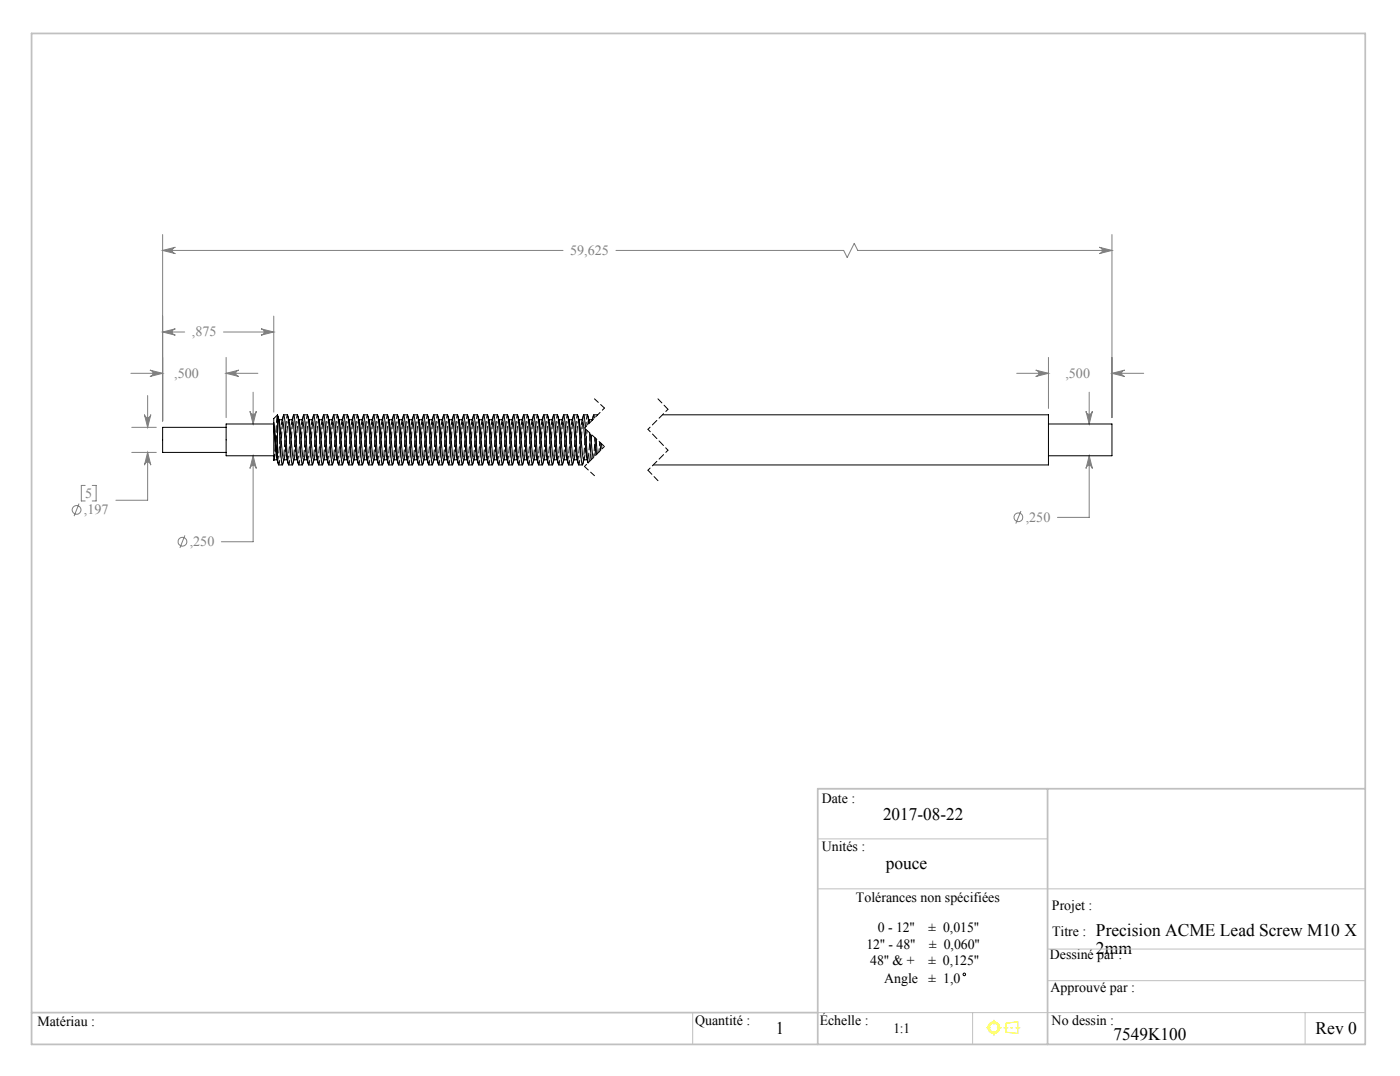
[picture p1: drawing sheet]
<svg xmlns="http://www.w3.org/2000/svg" width="280mm" height="215mm" viewBox="0 0 280 215" stroke-linecap="round" stroke-linejoin="round" font-family="sans-serif">
<g fill="none" stroke="#808080" stroke-width=".2">
<path d="M32.5 46.9v37.2M32.5 50h80.1M32.5 50l2.6-.6a.64 .64 0 0 0-.6 .6 .64 .64 0 0 0 .6 .7zM123.2 50h45.5l.7 1.5 1.5-2.9 .7 1.4h50.8M219.9 49.4l2.5 .6-2.5 .7a.64 .64 0 0 0 .6-.7 .64 .64 0 0 0-.6-.6zM222.4 46.9v36.5M26.2 74.6h6.3M29.5 79v6.4M30 74l2.5 .6-2.5 .6a.64 .64 0 0 0 .6-.6 .64 .64 0 0 0-.6-.6zM32.5 66.3h4.4M32.5 66.3l2.6-.6a.64 .64 0 0 0-.6 .6 .64 .64 0 0 0 .6 .7zM44.7 66.3h10.1"/>
<path d="M45.2 74.6h6.4M45.2 71.4v12M45.2 74.6l2.6-.6a.64 .64 0 0 0-.6 .6 .64 .64 0 0 0 .6 .6zM50.6 78.4v6.3M52.2 65.7l2.6 .6-2.6 .7a.64 .64 0 0 0 .6-.7 .64 .64 0 0 0-.6-.6zM54.8 63.2v19.2M203.3 74.6h6.4M207.2 74l2.5 .6-2.5 .6a.64 .64 0 0 0 .6-.6 .64 .64 0 0 0-.6-.6zM209.7 71.4v10.2M217.8 78.4v6.3M222.4 74.6l2.5-.6a.64 .64 0 0 0-.6 .6 .64 .64 0 0 0 .6 .6zM222.4 74.6h6.3"/>
<path d="M17 97h-.7v3.1h.7M18.5 97h.7v3.1h-.7M26.4 85.4h4.9M26.4 90.4h4.9M28.9 82.8a.64 .64 0 0 0 .6 .7 .64 .64 0 0 0 .7-.7l-.7 2.6zM29.5 90.4v9.6h-6.3M29.5 90.4l.7 2.5a.64 .64 0 0 0-.7-.6 .64 .64 0 0 0-.6 .6zM50 82.2a.64 .64 0 0 0 .6 .6 .64 .64 0 0 0 .7-.6l-.7 2.5zM50.6 91.1v17.1h-6.3M50.6 91.1l.7 2.5a.64 .64 0 0 0-.7-.6 .64 .64 0 0 0-.6 .6zM217.2 82.2a.64 .64 0 0 0 .6 .6 .64 .64 0 0 0 .7-.6l-.7 2.5zM217.8 91.1l.7 2.5a.64 .64 0 0 0-.7-.6 .64 .64 0 0 0-.6 .6z"/>
<path d="M217.8 91.1v12.3h-6.3M15.8 100.6l-1 2.5M37 107l-1 2.5M204.2 102.1l-1 2.5"/>
<circle cx="15.3" cy="101.9" r=".87"/>
<circle cx="36.5" cy="108.2" r=".88"/>
<circle cx="203.7" cy="103.4" r=".87"/>
</g>
<circle cx="192.9" cy="194.7" r=".25" fill="none" stroke="#000" stroke-width=".2"/>
<g fill="none" stroke="#ff0" stroke-width=".2">
<path d="M197.3 205.3h.8M198.8 203.9v.7M198.8 206.1v.8M199.5 205.4h.7M200.8 205.4h.8M201.2 204.5l2.4-.3v2.3l-2.4-.2zM202.1 205.4h.4M203.2 205.4h.8"/>
<circle cx="198.8" cy="205.3" r="1.16"/>
<circle cx="198.8" cy="205.3" r=".89"/>
</g>
<path d="M118.9 79.7l2 1.8M116.9 93.2l2 1.8" fill="none" stroke="#000" stroke-width=".2" stroke-dasharray="1.3 .6" stroke-dashoffset=".2"/>
<path d="M120.9 81.5l-4 4M120.9 89.2l-4 4M133.6 81.8l-4 4M133.6 90l-4 4" fill="none" stroke="#000" stroke-width=".2" stroke-dasharray="1.3 .6" stroke-dashoffset=".7"/>
<path d="M116.9 85.5l4 3.7" fill="none" stroke="#000" stroke-width=".2" stroke-dasharray="1.3 .6" stroke-dashoffset="-.2"/>
<path d="M131.6 79.7l2 2.1M129.6 94l2 2" fill="none" stroke="#000" stroke-width=".2" stroke-dasharray="1.3 .6" stroke-dashoffset=".1"/>
<path d="M129.6 85.8l4 4.2" fill="none" stroke="#000" stroke-width=".2" stroke-dasharray="1.3 .6" stroke-dashoffset=".6"/>
<path d="M163.5 157.6h46M163.5 177.6h109.5M163.5 167.6h46M209.5 189.6h63.5M209.5 196h63.5M138.5 202.3v6.4M163.5 202.3h109.5M194.5 202.3v6.4M261 202.3v6.4" fill="none" stroke="#c0c0c0" stroke-width=".2"/>
<path d="M6.3 6.7h266.8v202h-266.8zM209.5 157.6v51.1M273.1 157.6h-109.6v51.1M6.3 202.3h157.2" fill="none" stroke="#c0c0c0" stroke-width=".35"/>
<path d="M32.5 50l2.6-.6a.64 .64 0 0 0-.6 .6 .64 .64 0 0 0 .6 .7zM219.9 49.4l2.5 .6-2.5 .7a.64 .64 0 0 0 .6-.7 .64 .64 0 0 0-.6-.6zM222.4 74.6l2.5-.6a.64 .64 0 0 0-.6 .6 .64 .64 0 0 0 .6 .6zM207.2 74l2.5 .6-2.5 .6a.64 .64 0 0 0 .6-.6 .64 .64 0 0 0-.6-.6zM30 74l2.5 .6-2.5 .6a.64 .64 0 0 0 .6-.6 .64 .64 0 0 0-.6-.6zM45.2 74.6l2.6-.6a.64 .64 0 0 0-.6 .6 .64 .64 0 0 0 .6 .6zM32.5 66.3l2.6-.6a.64 .64 0 0 0-.6 .6 .64 .64 0 0 0 .6 .7zM52.2 65.7l2.6 .6-2.6 .7a.64 .64 0 0 0 .6-.7 .64 .64 0 0 0-.6-.6zM50 82.2a.64 .64 0 0 0 .6 .6 .64 .64 0 0 0 .7-.6l-.7 2.5zM50.6 91.1l.7 2.5a.64 .64 0 0 0-.7-.6 .64 .64 0 0 0-.6 .6zM28.9 82.8a.64 .64 0 0 0 .6 .7 .64 .64 0 0 0 .7-.7l-.7 2.6zM29.5 90.4l.7 2.5a.64 .64 0 0 0-.7-.6 .64 .64 0 0 0-.6 .6zM217.8 91.1l.7 2.5a.64 .64 0 0 0-.7-.6 .64 .64 0 0 0-.6 .6zM217.2 82.2a.64 .64 0 0 0 .6 .6 .64 .64 0 0 0 .7-.6l-.7 2.5z" fill="#808080"/>
<g fill="none" stroke="#000" stroke-width=".2">
<path d="M45.2 85.4h-12.7v5h12.7M54.8 85.2v6.7h.6M54.8 85.2l.6 6.5M54.8 84.4l.7 7.1M54.8 84.7h-9.6v6.4h9.6M54.8 84.4v.8M54.8 91.9v.1M55.4 91.7l.3 1.1M55.5 91.5l.2 1.4h.8M55.5 82.9v8.6M55.5 82.9h.1M55.5 82.9l-.7 .7v.8"/>
<path d="M55.6 83.1l.2 .9M55.6 83.1l.6 8.3 .3 1.5 .1-.2M55.8 83.9h.7M55.8 84.1l.8 7.5 .1 .3h.7M56.5 83.9l.2 1.2 .7 6.6M56.7 83l-.3 .9M56.8 91.9l-.2 .9M57.4 91.7l.3 1.1M57.5 83.1l.3 .9M57.8 83.9h.7M57.8 84.1l.7 6.6 .2 1.2M58.5 83.9l.2 1.2 .7 6.6"/>
<path d="M58.6 92.7l-.1 .2-.3-1.5-.3-5.4a7.6 7.6 0 0 0-.4-3.1h-.8l.3 1.5 .6 8.1 .1 .4h.8M58.7 83l-.3 .9M58.7 91.9h.7M58.8 91.9l-.2 .9M59.4 91.7l.3 1.1M59.5 83.1l.3 .9M59.8 84.1l.8 7.5 .1 .3h.7M60.5 83.9l.2 1.3 .7 6.5M60.5 92.7v.2l-.3-1.5-.6-8.1-.1-.4h-.8l.3 1.5 .6 8.1 .2 .4h.7M60.7 83l-.3 .9h-.6M60.8 91.9l-.3 .9M61.4 91.7l.3 1.1"/>
<path d="M61.6 83.1l.2 .9M61.8 83.9h.7M61.8 84.1l.4 3.8a13.4 13.4 0 0 0 .6 4h.6M62.5 83.9l.3 1.3 .6 6.5M62.5 92.7v.2l-.3-1.5-.6-8.1-.1-.4h-.8l.3 1.5 .6 8.1 .1 .4h.8M62.7 83l-.3 .9M62.8 91.9l-.3 .9M63.4 91.7l.3 1.1M63.6 83.1l.3 .9M63.8 83.9h.7M63.9 84.1l.6 6.6 .2 1.2M64.5 83.9l.2 1.2 .7 6.6"/>
<path d="M64.6 92.7l-.1 .2-.3-1.5-.3-5.4a7.6 7.6 0 0 0-.4-3.1h-.7l.2 1.5 .5 7.1 .2 1.4h.8M64.7 83l-.3 .9M64.7 91.9h.7M64.8 91.9l-.2 .9M65.4 91.7l.3 1.1M65.5 83.1l.3 .9M65.8 84.1l.8 7.5 .1 .3h.7M66.5 83.9l.2 1.2 .7 6.6M66.5 92.7v.2l-.3-1.5-.3-5.4a7.6 7.6 0 0 0-.4-3.1h-.8l.4 3.1 .4 5.4 .3 1.5h.7M66.7 83l-.3 .9h-.6M66.8 91.9l-.3 .9M67.4 91.7l.3 1.1"/>
<path d="M67.6 83.1l.2 .9M67.8 84.1l.4 3.8a13.4 13.4 0 0 0 .6 4h.6M68.5 83.9l.3 1.3 .6 6.5M68.5 92.7v.2l-.3-1.5-.6-8.1-.1-.4h-.8l.3 1.5 .6 8.1 .1 .4h.8M68.7 83l-.3 .9h-.6M68.8 91.9l-.3 .9M69.4 91.7l.3 1.1M69.6 83.1l.2 .9M69.8 83.9h.7M69.8 84.1l.8 7.5 .1 .3h.7M70.5 83.9l.2 1.2 .7 6.6M70.6 92.7l-.1 .2-.3-1.5-.4-5.4a7.6 7.6 0 0 0-.3-3.1h-.7l.2 1.5 .5 7.1 .2 1.4h.8"/>
<path d="M70.7 83l-.3 .9M70.8 91.9l-.2 .9M71.4 91.7l.3 1.1M71.5 83.1l.3 .9M71.8 84.1l.8 7.5 .1 .3h.7M72.5 83.9l.2 1.2 .7 6.6M72.6 92.7l-.1 .2-.3-1.5-.3-5.4a7.6 7.6 0 0 0-.4-3.1h-.8l.3 1.5 .5 7 .3 1.5h.7M72.7 83l-.3 .9h-.6M72.8 91.9l-.3 .9M73.4 91.7l.3 1.1M73.6 83.1l.2 .9M73.8 84.1l.8 7.5 .2 .3h.6"/>
<path d="M74.5 83.9l.3 1.3 .6 6.5M74.5 92.7v.2l-.3-1.5-.6-8.1-.1-.4h-.8l.3 1.5 .6 8.1 .1 .4h.8M74.7 83l-.3 .9h-.6M74.8 91.9l-.3 .9M75.4 91.7l.3 1.1M75.6 83.1l.2 .9M75.8 83.9h.7M75.8 84.1l.8 7.5 .1 .3h.7M76.5 83.9l.2 1.2 .7 6.6M76.6 92.7l-.1 .2-.3-1.5-.4-5.4a7.6 7.6 0 0 0-.3-3.1h-.7l.2 1.5 .5 7.1 .2 1.4h.8M76.7 83l-.3 .9M76.8 91.9l-.2 .9"/>
<path d="M77.4 91.7l.3 1.1M77.5 83.1l.3 .9M77.8 83.9h.7M77.8 84.1l.8 7.5 .1 .3h.7M78.5 83.9l.2 1.2 .7 6.6M78.6 92.7l-.1 .2-.3-1.5-.3-5.4a7.6 7.6 0 0 0-.4-3.1h-.8l.3 1.5 .6 8.1 .2 .4h.7M78.7 83l-.3 .9M78.8 91.9l-.2 .9M79.4 91.7l.3 1.1M79.6 83.1l.2 .9M79.8 84.1l.8 7.5 .2 .3h.6M80.5 83.9l.3 1.3 .6 6.5"/>
<path d="M80.5 92.7v.2l-.3-1.5-.6-8.1-.1-.4h-.8l.3 1.5 .6 8.1 .1 .4h.8M80.7 83l-.3 .9h-.6M80.8 91.9l-.3 .9M81.4 91.7l.3 1.1M81.6 83.1l.2 .9M81.8 83.9h.7M81.8 84.1l.8 7.5 .1 .3h.7M82.5 83.9l.2 1.2 .7 6.6M82.5 92.7v.2l-.3-1.5-.6-8.1-.1-.4h-.7l.2 1.5 .6 8.1 .1 .4h.8M82.7 83l-.3 .9M82.8 91.9l-.3 .9M83.4 91.7l.3 1.1"/>
<path d="M83.5 83.1l.3 .9M83.8 83.9h.7M83.8 84.1l.7 6.6 .2 1.2M84.5 83.9l.2 1.2 .7 6.6M84.6 92.7l-.1 .2-.3-1.5-.3-5.4a7.6 7.6 0 0 0-.4-3.1h-.8l.3 1.5 .6 8.1 .1 .4h.8M84.7 83l-.3 .9M84.7 91.9h.7M84.8 91.9l-.2 .9M85.4 91.7l.3 1.1M85.5 83.1l.3 .9M85.8 84.1l.8 7.5 .1 .3h.7M86.5 83.9l.2 1.2 .7 6.6"/>
<path d="M86.5 92.7v.2l-.3-1.5-.6-8.1-.1-.4h-.8l.3 1.5 .6 8.1 .2 .4h.7M86.7 83l-.3 .9h-.6M86.8 91.9l-.3 .9M87.4 91.7l.3 1.1M87.6 83.1l.2 .9M87.8 83.9h.7M87.8 84.1l.4 3.8a13.4 13.4 0 0 0 .6 4h.6M88.5 83.9l.3 1.3 .6 6.5M88.5 92.7v.2l-.3-1.5-.6-8.1-.1-.4h-.8l.3 1.5 .6 8.1 .1 .4h.8M88.7 83l-.3 .9M88.8 91.9l-.3 .9M89.4 91.7l.3 1.1"/>
<path d="M89.6 83.1l.3 .9M89.8 83.9h.7M89.9 84.1l.6 6.6 .2 1.2M90.5 83.9l.2 1.2 .7 6.6M90.6 92.7l-.1 .2a19.7 19.7 0 0 1-.5-5l-.1-1.9a7.6 7.6 0 0 0-.4-3.1h-.7l.2 1.5 .5 7.1 .2 1.4h.8M90.7 83l-.3 .9M90.7 91.9h.7M90.8 91.9l-.2 .9M91.4 91.7l.3 1.1M91.5 83.1l.3 .9M91.8 84.1l.8 7.5 .1 .3h.7M92.5 83.9l.2 1.2 .7 6.6"/>
<path d="M92.5 92.7v.2l-.3-1.5-.3-5.4a7.6 7.6 0 0 0-.4-3.1h-.8l.4 3.1 .4 5.4 .3 1.5h.7M92.7 83l-.3 .9h-.6M92.8 91.9l-.3 .9M93.4 91.7l.3 1.1M93.6 83.1l.2 .9M93.8 84.1l.4 3.8a13.4 13.4 0 0 0 .6 4h.6M94.5 83.9l.3 1.3 .6 6.5M94.5 92.7v.2l-.3-1.5-.6-8.1-.1-.4h-.8l.3 1.5 .6 8.1 .1 .4h.8M94.7 83l-.3 .9h-.6M94.8 91.9l-.3 .9M95.4 91.7l.3 1.1M95.6 83.1l.2 .9"/>
<path d="M95.8 83.9h.7M95.8 84.1l.8 7.5 .1 .3h.7M96.5 83.9l.2 1.2 .7 6.6M96.6 92.7l-.1 .2-.3-1.5-.4-5.4a7.6 7.6 0 0 0-.3-3.1h-.7l.2 1.5 .5 7.1 .2 1.4h.8M96.7 83l-.3 .9M96.8 91.9l-.2 .9M97.4 91.7l.3 1.1M97.5 83.1l.3 .9M97.8 83.9h.7M97.8 84.1l.8 7.5 .1 .3h.7M98.5 83.9l.2 1.2 .7 6.6M98.6 92.7l-.1 .2-.3-1.5-.3-5.4a7.6 7.6 0 0 0-.4-3.1h-.8l.3 1.5 .5 7 .3 1.5h.7"/>
<path d="M98.7 83l-.3 .9M98.8 91.9l-.3 .9M99.4 91.7l.3 1.1M99.6 83.1l.2 .9M99.8 84.1l.8 7.5 .2 .3h.6M100.5 83.9l.3 1.3 .6 6.5M100.5 92.7v.2l-.3-1.5-.6-8.1-.1-.4h-.8l.3 1.5 .6 8.1 .1 .4h.8M100.7 83l-.3 .9h-.6M100.8 91.9l-.3 .9M101.4 91.7l.3 1.1M101.6 83.1l.2 .9M101.8 83.9h.7"/>
<path d="M101.8 84.1l.8 7.5 .1 .3h.7M102.5 83.9l.2 1.2 .7 6.6M102.6 92.7l-.1 .2-.3-1.5-.4-5.4a7.6 7.6 0 0 0-.3-3.1h-.7l.2 1.5 .5 7.1 .2 1.4h.8M102.7 83l-.3 .9M102.8 91.9l-.2 .9M103.4 91.7l.3 1.1M103.5 83.1l.3 .9M103.8 83.9h.7M103.8 84.1l.7 6.6 .2 1.2M104.5 83.9l.2 1.2 .7 6.6M104.6 92.7l-.1 .2-.3-1.5-.3-5.4a7.6 7.6 0 0 0-.4-3.1h-.8l.3 1.5 .6 8.1 .2 .4h.7M104.7 83l-.3 .9"/>
<path d="M104.7 91.9h.7M104.8 91.9l-.2 .9M105.4 91.7l.3 1.1M105.6 83.1l.2 .9M105.8 84.1l.8 7.5 .2 .3h.6M106.5 83.9l.3 1.3 .6 6.5M106.5 92.7v.2l-.3-1.5-.6-8.1-.1-.4h-.8l.3 1.5 .6 8.1 .1 .4h.8M106.7 83l-.3 .9h-.6M106.8 91.9l-.3 .9M107.4 91.7l.3 1.1M107.6 83.1l.2 .9M107.8 83.9h.7"/>
<path d="M107.8 84.1l.8 7.5 .1 .3h.7M108.5 83.9l.3 1.3 .6 6.5M108.5 92.7v.2l-.3-1.5-.6-8.1-.1-.4h-.7l.2 1.5 .6 8.1 .1 .4h.8M108.7 83l-.3 .9M108.8 91.9l-.3 .9M109.4 91.7l.3 1.1M109.5 83.1l.3 .9M109.8 83.9h.7M109.8 84.1l.7 6.6 .2 1.2M110.5 83.9l.2 1.2 .7 6.6M110.6 92.7l-.1 .2-.3-1.5-.3-5.4a7.6 7.6 0 0 0-.4-3.1h-.7l.2 1.5 .6 8.1 .1 .4h.8M110.7 83l-.3 .9"/>
<path d="M110.7 91.9h.7M110.8 91.9l-.2 .9M111.4 91.7l.3 1.1M111.5 83.1l.3 .9M111.8 84.1l.8 7.5 .1 .3h.7M112.5 83.9l.2 1.2 .7 6.6M112.5 92.7v.2l-.3-1.5-.6-8.1-.1-.4h-.8l.3 1.5 .6 8.1 .2 .4h.7M112.7 83l-.3 .9h-.6M112.8 91.9l-.3 .9M113.4 91.7l.3 1.1M113.6 83.1l.2 .9M113.8 83.9h.7"/>
<path d="M113.8 84.1l.4 3.8a13.4 13.4 0 0 0 .6 4h.6M114.5 83.9l.3 1.3 .6 6.5M114.5 92.7v.2l-.3-1.5-.6-8.1-.1-.4h-.8l.3 1.5 .6 8.1 .1 .4h.8M114.7 83l-.3 .9M114.8 91.9l-.3 .9M115.4 91.7l.3 1.1M115.6 83.1l.3 .9M115.8 83.9h.7M115.9 84.1l.6 6.6 .2 1.2M116.5 83.9l.2 1.2 .7 6.6M116.6 92.7l-.1 .2a19.7 19.7 0 0 1-.5-5l-.1-1.9a7.6 7.6 0 0 0-.4-3.1h-.7l.2 1.5 .5 7.1 .2 1.4h.8M116.7 83l-.3 .9"/>
<path d="M116.7 91.9h.7M116.8 91.9l-.2 .9M117.1 85.7l.5 6.8-.2-.8M117.5 83.1l.3 .9M117.8 84.7l-.3-1.8h-.8l.4 2.5M117.8 84.1l.1 .4M117.9 86.5l.4 5.3M118.1 86.7l.5 4.8M118.5 83.9h.1M118.7 83l-.3 .9h-.6M119 87.4l.2 3.5M119.2 87.7l.3 3"/>
<path d="M119.5 82.9h-.8l.2 .6M119.5 82.9h.1M120 88.4l.1 1.6M120.3 88.7l.1 1M132.5 82.9h77.2v10h-79M209.7 84.7h12.7v6.4h-12.7"/>
</g>
<g fill="none" stroke="#000" stroke-width=".2" stroke-dasharray="1.3 .6" stroke-dashoffset=".4">
<path d="M55.8 92.9l.2-1.5 .5-7 .3-1.5M57.8 92.9l.2-1.5 .5-7 .3-1.5M59.8 92.9l.2-1.5 .5-7 .3-1.5M61.8 92.9l.2-1.5 .5-7 .3-1.5M63.8 92.9l.2-1.5 .5-7 .3-1.5M65.8 92.9l.2-1.5 .5-7 .3-1.5M67.8 92.9l.2-1.5 .5-7 .3-1.5M69.8 92.9l.2-1.5 .5-7 .3-1.5M71.8 92.9l.2-1.5 .5-7 .3-1.5M73.8 92.9l.2-1.5 .5-7 .3-1.5M75.8 92.9l.2-1.5 .5-7 .3-1.5M77.8 92.9l.2-1.5 .5-7 .3-1.5"/>
<path d="M79.8 92.9l.2-1.5 .5-7 .3-1.5M81.8 92.9l.2-1.5 .5-7 .3-1.5M83.8 92.9l.2-1.5 .5-7 .3-1.5M85.8 92.9l.2-1.5 .5-7 .3-1.5M87.8 92.9l.2-1.5 .5-7 .3-1.5M89.8 92.9l.2-1.5 .5-7 .3-1.5M91.8 92.9l.2-1.5 .5-7 .3-1.5M93.8 92.9l.2-1.5 .5-7 .3-1.5M95.8 92.9l.2-1.5 .5-7 .3-1.5M97.8 92.9l.2-1.5 .5-7 .3-1.5M99.8 92.9l.2-1.5 .5-7 .3-1.5M101.8 92.9l.2-1.5 .5-7 .3-1.5"/>
<path d="M103.8 92.9l.2-1.5 .5-7 .3-1.5M105.8 92.9l.2-1.5 .5-7 .3-1.5M107.8 92.9l.2-1.5 .5-7 .3-1.5M109.8 92.9l.2-1.5 .5-7 .3-1.5M111.8 92.9l.2-1.5 .5-7 .3-1.5M113.8 92.9l.2-1.5 .5-7 .3-1.5M115.8 92.9l.2-1.5 .5-7 .3-1.5M117.2 85.3l.3-2.4"/>
</g>
<path d="M117.5 91.9l.2-1.2 .4-4.1M117.9 92.2l.4-5.3M118.9 91.2l.4-3.5" fill="none" stroke="#000" stroke-width=".2" stroke-dasharray="1.3 .6" stroke-dashoffset="-.1"/>
<g fill="none" stroke="#000" stroke-width=".2" stroke-dasharray="1.3 .6" stroke-dashoffset=".5">
<path d="M55.5 91.9l.2-1.2 .7-6.6M57.5 91.9l.2-1.2 .7-6.6M59.5 91.9l.2-1.2 .7-6.6M60.6 92.6l.6-8.2 .3-1.5M61.5 91.9l.2-1.2 .7-6.6M63.5 91.9l.2-1.2 .7-6.6M65.5 91.9l.2-1.2 .7-6.6M67.5 91.9l.2-1.2 .7-6.6M69.5 91.9l.2-1.2 .7-6.6M71.5 91.9l.2-1.2 .7-6.6M73.5 91.9l.2-1.2 .7-6.6M75.5 91.9l.2-1.2 .7-6.6"/>
<path d="M76.6 92.6l.6-8.2 .3-1.5M77.5 91.9l.2-1.2 .7-6.6M78.6 92.6l.6-8.2 .3-1.5M79.5 91.9l.2-1.2 .7-6.6M81.5 91.9l.2-1.2 .7-6.6M82.6 92.6l.6-8.2 .3-1.5M83.5 91.9l.2-1.2 .7-6.6M84.6 92.6l.6-8.2 .3-1.5M85.5 91.9l.2-1.2 .7-6.6M87.5 91.9l.2-1.2 .7-6.6M89.5 91.9l.2-1.2 .7-6.6M91.5 91.9l.2-1.2 .7-6.6"/>
<path d="M92.6 92.6l.6-8.2 .3-1.5M93.5 91.9l.2-1.2 .7-6.6M94.6 92.6l.6-8.2 .3-1.5M95.5 91.9l.2-1.2 .7-6.6M97.5 91.9l.2-1.2 .7-6.6M101.5 91.9l.2-1.2 .7-6.6M103.5 91.9l.2-1.2 .7-6.6M105.5 91.9l.2-1.2 .7-6.6M107.5 91.9l.2-1.2 .7-6.6M109.5 91.9l.2-1.2 .7-6.6M111.5 91.9l.2-1.2 .7-6.6M113.5 91.9l.2-1.2 .7-6.6"/>
<path d="M115.5 91.9l.2-1.2 .7-6.6M117.5 84.9l.3-1M118.6 83.9l.2-1"/>
</g>
<path d="M116.9 91.6l.5-5.6M120.1 90l.1-1.4" fill="none" stroke="#000" stroke-width=".2" stroke-dasharray="1.3 .6" stroke-dashoffset=".7"/>
<g fill="none" stroke="#000" stroke-width=".2" stroke-dasharray="1.3 .6" stroke-dashoffset=".6">
<path d="M54.9 91.6l.6-6.5 .3-1.2M56.6 92.5l.6-8.1 .3-1.5M56.9 91.6l.6-6.5 .3-1.2M58.6 92.5l.6-8.1 .3-1.5M58.9 91.6l.6-6.5 .3-1.2M60.9 91.6l.6-6.5 .3-1.2M62.6 92.5l.6-8.1 .3-1.5M62.9 91.6l.6-6.5 .3-1.2M64.6 92.5l.6-8.1 .3-1.5M64.9 91.6l.6-6.5 .3-1.2M66.6 92.5l.6-8.1 .3-1.5M66.9 91.6l.6-6.5 .3-1.2"/>
<path d="M68.6 92.5l.6-8.1 .3-1.5M68.9 91.6l.6-6.5 .3-1.2M70.6 92.5l.6-8.1 .3-1.5M70.9 91.6l.6-6.5 .3-1.2M72.6 92.5l.6-8.1 .3-1.5M72.9 91.6l.6-6.5 .3-1.2M74.6 92.5l.6-8.1 .3-1.5M74.9 91.6l.6-6.5 .3-1.2M76.9 91.6l.6-6.5 .3-1.2M78.9 91.6l.6-6.5 .3-1.2M80.6 92.5l.6-8.1 .3-1.5M80.9 91.6l.6-6.5 .3-1.2"/>
<path d="M82.9 91.6l.6-6.5 .3-1.2M84.9 91.6l.6-6.5 .3-1.2M86.6 92.5l.6-8.1 .3-1.5M86.9 91.6l.6-6.5 .3-1.2M88.6 92.5l.6-8.1 .3-1.5M88.9 91.6l.6-6.5 .3-1.2M90.6 92.5l.6-8.1 .3-1.5M90.9 91.6l.6-6.5 .3-1.2M92.9 91.6l.6-6.5 .3-1.2M94.9 91.6l.6-6.5 .3-1.2M96.6 92.5l.6-8.1 .3-1.5M96.9 91.6l.6-6.5 .3-1.2"/>
<path d="M98.6 92.5l.6-8.1 .3-1.5M98.9 91.6l.6-6.5 .3-1.2M99.5 91.9l.2-1.2 .7-6.5M100.6 92.5l.6-8.1 .3-1.5M100.9 91.6l.6-6.5 .3-1.2M102.6 92.5l.6-8.1 .3-1.5M102.9 91.6l.6-6.5 .3-1.2M104.6 92.5l.6-8.1 .3-1.5M104.9 91.6l.6-6.5 .3-1.2M106.6 92.5l.6-8.1 .3-1.5M106.9 91.6l.6-6.5 .3-1.2M108.6 92.5l.6-8.1 .3-1.5"/>
<path d="M108.9 91.6l.6-6.5 .3-1.2M110.6 92.5l.6-8.1 .3-1.5M110.9 91.6l.6-6.5 .3-1.2M112.6 92.5l.6-8.1 .3-1.5M112.9 91.6l.6-6.5 .3-1.2M114.6 92.5l.6-8.1 .3-1.5M114.9 91.6l.6-6.5 .3-1.2M118.8 91.4l.2-3.9M119.8 90.3l.2-2"/>
</g>
<g fill="none" stroke="#000" stroke-width=".2" stroke-dasharray="1.3 .6">
<path d="M54.8 91.9l.1-.3M54.8 91.9l.1-.2M55.5 91.9h.1M55.8 83.9h.1M56.5 83.9l-.1 .1M56.8 91.9l.1-.3M56.8 91.9l.1-.2M57.5 91.9h.1M57.8 83.9h.1M58.5 83.9l-.1 .1M58.8 91.9l.1-.3M58.8 91.9l.1-.2"/>
<path d="M59.5 91.9h.1M59.8 83.9h.1M60.5 83.9l-.1 .1M60.8 91.9l.1-.3M60.8 91.9l.1-.2M61.5 91.9h.1M61.8 83.9h.1M62.5 83.9l-.1 .1M62.8 91.9l.1-.3M62.8 91.9l.1-.2M63.5 91.9h.1M63.8 83.9h.1"/>
<path d="M64.5 83.9l-.1 .1M64.8 91.9l.1-.3M64.8 91.9l.1-.2M65.5 91.9h.1M65.8 83.9h.1M66.5 83.9l-.1 .1M66.8 91.9l.1-.3M66.8 91.9l.1-.2M67.5 91.9h.1M67.8 83.9h.1M68.5 83.9l-.1 .1M68.8 91.9l.1-.3"/>
<path d="M68.8 91.9l.1-.2M69.5 91.9h.1M69.8 83.9h.1M70.5 83.9l-.1 .1M70.8 91.9l.1-.3M70.8 91.9l.1-.2M71.5 91.9h.1M71.8 83.9h.1M72.5 83.9l-.1 .1M72.8 91.9l.1-.3M72.8 91.9l.1-.2M73.5 91.9h.1"/>
<path d="M73.8 83.9h.1M74.5 83.9l-.1 .1M74.8 91.9l.1-.3M74.8 91.9l.1-.2M75.5 91.9h.1M75.8 83.9h.1M76.5 83.9l-.1 .1M76.8 91.9l.1-.3M76.8 91.9l.1-.2M77.5 91.9h.1M77.8 83.9h.1M78.5 83.9l-.1 .1"/>
<path d="M78.8 91.9l.1-.3M78.8 91.9l.1-.2M79.5 91.9h.1M79.8 83.9h.1M80.5 83.9l-.1 .1M80.8 91.9l.1-.3M80.8 91.9l.1-.2M81.5 91.9h.1M81.8 83.9h.1M82.5 83.9l-.1 .1M82.8 91.9l.1-.3M82.8 91.9l.1-.2"/>
<path d="M83.5 91.9h.1M83.8 83.9h.1M84.5 83.9l-.1 .1M84.8 91.9l.1-.3M84.8 91.9l.1-.2M85.5 91.9h.1M85.8 83.9h.1M86.5 83.9l-.1 .1M86.8 91.9l.1-.3M86.8 91.9l.1-.2M87.5 91.9h.1M87.8 83.9h.1"/>
<path d="M88.5 83.9l-.1 .1M88.8 91.9l.1-.3M88.8 91.9l.1-.2M89.5 91.9h.1M89.8 83.9h.1M90.5 83.9l-.1 .1M90.8 91.9l.1-.3M90.8 91.9l.1-.2M91.5 91.9h.1M91.8 83.9h.1M92.5 83.9l-.1 .1M92.8 91.9l.1-.3"/>
<path d="M92.8 91.9l.1-.2M93.5 91.9h.1M93.8 83.9h.1M94.5 83.9l-.1 .1M94.8 91.9l.1-.3M94.8 91.9l.1-.2M95.5 91.9h.1M95.8 83.9h.1M96.5 83.9l-.1 .1M96.8 91.9l.1-.3M96.8 91.9l.1-.2M97.5 91.9h.1"/>
<path d="M97.8 83.9h.1M98.5 83.9l-.1 .1M98.8 91.9l.1-.3M98.8 91.9l.1-.2M99.5 91.9h.1M99.8 83.9h.1M100.5 83.9l-.1 .1M100.8 91.9l.1-.3M100.8 91.9l.1-.2M101.5 91.9h.1M101.8 83.9h.1M102.5 83.9l-.1 .1"/>
<path d="M102.8 91.9l.1-.3M102.8 91.9l.1-.2M103.5 91.9h.1M103.8 83.9h.1M104.5 83.9l-.1 .1M104.8 91.9l.1-.3M104.8 91.9l.1-.2M105.5 91.9h.1M105.8 83.9h.1M106.5 83.9l-.1 .1M106.8 91.9l.1-.3M106.8 91.9l.1-.2"/>
<path d="M107.5 91.9h.1M107.8 83.9h.1M108.5 83.9l-.1 .1M108.8 91.9l.1-.3M108.8 91.9l.1-.2M109.5 91.9h.1M109.8 83.9h.1M110.5 83.9l-.1 .1M110.8 91.9l.1-.3M110.8 91.9l.1-.2M111.5 91.9h.1M111.8 83.9h.1"/>
<path d="M112.5 83.9l-.1 .1M112.8 91.9l.1-.3M112.8 91.9l.1-.2M113.5 91.9h.1M113.8 83.9h.1M114.5 83.9l-.1 .1M114.8 91.9l.1-.3M114.8 91.9l.1-.2M115.5 91.9h.1M115.8 83.9h.1M116.5 83.9l-.1 .1M116.6 92.6l.5-6.8"/>
<path d="M116.8 91.9l.1-.3M116.8 91.9l.1-.2M117.5 91.9h.1M117.8 83.9h.1M118.5 83.9l-.1 .1M119.5 83v-.1"/>
</g>
<path d="M54.8 91.9l.6-8.7" fill="none" stroke="#000" stroke-width=".2" stroke-dasharray="1.3 .6" stroke-dashoffset=".1"/>
<g font-size="3.5">
<text x="176.6" y="163.9">2017-08-22</text>
<text x="177.1" y="173.7">pouce</text>
<text x="219.2" y="187.1">Precision ACME Lead Screw M10 X</text>
<text x="219.2" y="190.6">2mm</text>
<text x="155.2" y="206.6">1</text>
<text x="222.7" y="207.7">7549K100</text>
<text x="263.1" y="206.6">Rev 0</text>
</g>
<g font-size="2.8" fill="#808080">
<text x="114" y="50.9">59,625</text>
<text x="38.4" y="67.2">,875</text>
<text x="34.9" y="75.5">,500</text>
<text x="213.1" y="75.5">,500</text>
<text x="17.1" y="99.4">5</text>
<text x="16.8" y="102.8">,197</text>
<text x="205.1" y="104.2">,250</text>
<text x="37.9" y="109.1">,250</text>
</g>
<g font-size="2.8">
<text x="164.4" y="160.5">Date :</text>
<text x="164.4" y="170">Unités :</text>
<text x="171.2" y="180.3">Tolérances non spécifiées</text>
<text x="210.4" y="181.8">Projet :</text>
<text x="173.3" y="189.5">12'' - 48''</text>
<text x="175.5" y="186.2">0 - 12''</text>
<text x="185.7" y="186.2">± 0,015''</text>
<text x="185.8" y="189.5">± 0,060''</text>
<text x="210" y="191.7">Dessiné par :</text>
<text x="210.4" y="187.1">Titre :</text>
<text x="174.1" y="192.8">48'' &amp; +</text>
<text x="176.8" y="196.3">Angle</text>
<text x="185.7" y="192.8">± 0,125''</text>
<text x="185.7" y="196.3">± 1,0</text>
<text x="210.1" y="198.2">Approuvé par :</text>
<text x="7.5" y="205.1">Matériau :</text>
<text x="139" y="204.8">Quantité :</text>
<text x="163.9" y="204.8">Échelle :</text>
<text x="178.7" y="206.3">1:1</text>
<text x="210.3" y="204.7">No dessin :</text>
</g>
</svg>
